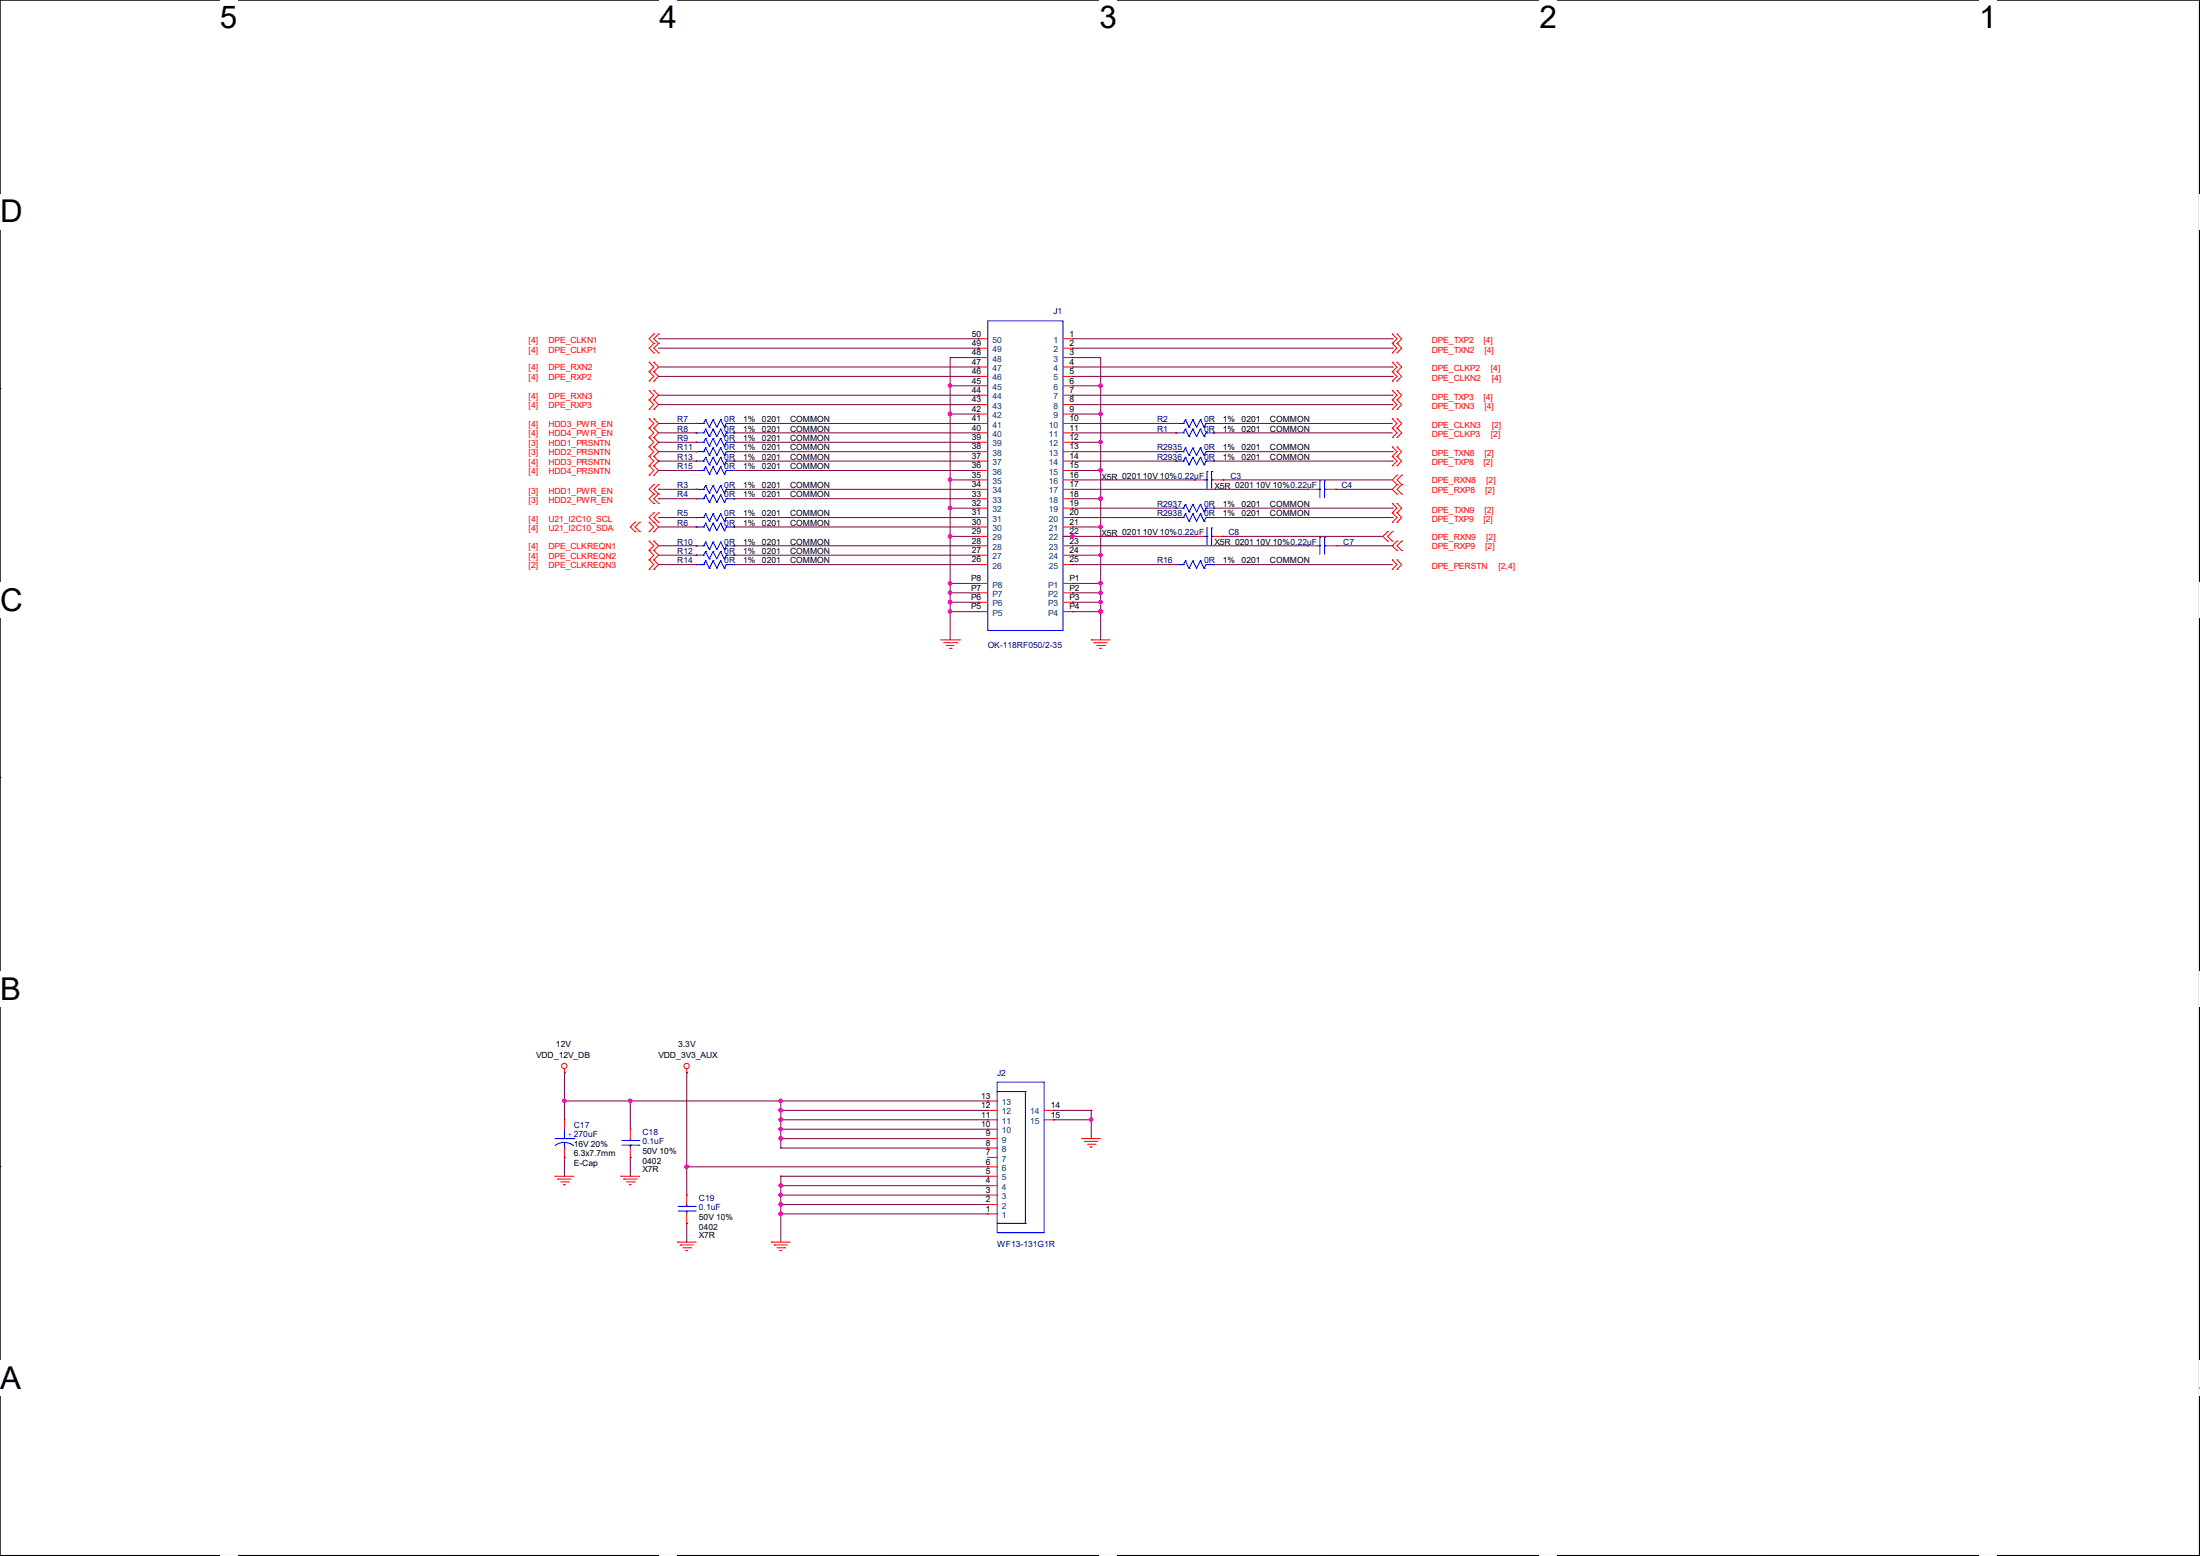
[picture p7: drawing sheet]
<svg xmlns="http://www.w3.org/2000/svg" width="297mm" height="210mm" viewBox="0 0 297 210" stroke-linecap="round" stroke-linejoin="round" font-family="sans-serif">
<path d="M0 0h296.9v209.9h-296.9z" fill="none" stroke="#000" stroke-width=".14"/>
<g fill="#fff">
<path d="M29.7 0h2.3v4.7h-2.3z"/>
<path d="M29.7 209.9h2.3v.1h-2.3z"/>
</g>
<path d="M59.4 0h.1M59.4 209.9h.1" fill="none" stroke="#000" stroke-width=".14"/>
<g fill="#fff">
<path d="M89 0h2.4v4.7h-2.4z"/>
<path d="M89 209.9h2.4v.1h-2.4z"/>
</g>
<path d="M118.7 0h.1M118.7 209.9h.1" fill="none" stroke="#000" stroke-width=".14"/>
<g fill="#fff">
<path d="M148.4 0h2.4v4.7h-2.4z"/>
<path d="M148.4 209.9h2.4v.1h-2.4z"/>
</g>
<path d="M178.1 0h.1M178.1 209.9h.1" fill="none" stroke="#000" stroke-width=".14"/>
<g fill="#fff">
<path d="M207.8 0h2.4v4.7h-2.4z"/>
<path d="M207.8 209.9h2.4v.1h-2.4z"/>
</g>
<path d="M237.5 0h.1M237.5 209.9h.1" fill="none" stroke="#000" stroke-width=".14"/>
<g fill="#fff">
<path d="M267.2 0h2.4v4.7h-2.4z"/>
<path d="M267.2 209.9h2.4v.1h-2.4z"/>
<path d="M0 26.2h3v4.7h-3z"/>
<path d="M296.9 26.2h.1v4.7h-.1z"/>
<path d="M0 78.7h3v4.7h-3z"/>
<path d="M296.9 78.7h.1v4.7h-.1z"/>
</g>
<path d="M0 52.5h.1M296.9 52.5h.1" fill="none" stroke="#000" stroke-width=".14"/>
<g fill="#fff">
<path d="M0 131.1h2.8v4.8h-2.8z"/>
<path d="M296.9 131.1h.1v4.8h-.1z"/>
</g>
<path d="M0 104.9h.1M296.9 104.9h.1" fill="none" stroke="#000" stroke-width=".14"/>
<g fill="#fff">
<path d="M-.1 183.6h2.9v4.8h-2.9z"/>
<path d="M296.8 183.6h.2v4.8h-.2z"/>
</g>
<path d="M0 157.4h.1M296.9 157.4h.1" fill="none" stroke="#000" stroke-width=".14"/>
<g fill="none" stroke="#f00" stroke-width=".14">
<path d="M87.6 59.1h.1M87.6 51.4h.1M87.6 50.2h.1M87.6 48.9h.1M87.6 55.2h.1M87.6 54h.1M87.6 52.7h.1M87.6 57.8h.1M87.6 56.5h.1M87.6 59.1l.7 .6-.7 .6M87.6 50.2l.7 .6-.7 .6M87.6 48.9l.7 .6-.7 .7"/>
<path d="M87.6 54l.7 .6-.7 .6M87.6 52.7l.7 .6-.7 .7M87.6 56.5l.7 .6-.7 .7M87.6 57.8l.7 .6-.7 .7M88.3 59.1h.1M88.3 50.2h.1M88.3 51.4h.1M88.3 48.9h.1M88.3 54h.1M88.3 55.2h.1M88.3 52.7h.1M88.3 56.5h.1"/>
<path d="M88.3 57.8h.1M88.3 47.6h.1M88.3 46.4h.1M88.3 45.1h.1M88.3 59.1l.6 .6-.6 .6M88.3 50.2l.6 .6-.6 .6M88.3 48.9l.6 .6-.6 .7M88.3 54l.6 .6-.6 .6M88.3 52.7l.6 .6-.6 .7M88.3 56.5l.6 .6-.6 .7M88.3 57.8l.6 .6-.6 .7M88.3 46.4l-.7 .6 .7 .6"/>
<path d="M88.3 45.1l-.7 .6 .7 .7M88.9 47.6h.1M88.9 46.4h.1M88.9 45.1h.1M88.9 46.4l-.6 .6 .6 .6M88.9 45.1l-.6 .6 .6 .7M94 57.1h.1M94 58.4h.1M94 59.7h.1M99.1 57.1h.1M99.1 58.4h.1M99.1 59.7h.1"/>
<path d="M132.1 59.7h.1M132.1 58.4h.1M132.1 57.1h.1M132.1 55.9h.1M132.1 54.6h.1M132.1 53.3h.1M132.1 52.1h.1M132.1 50.8h.1M132.1 49.5h.1M132.1 48.3h.1M132.1 47h.1M132.1 45.7h.1"/>
<path d="M132.1 45.7h1.2M132.1 47h1.2M132.1 48.3h1.2M132.1 49.5h1.2M132.1 50.8h1.2M132.1 52.1h1.2M132.1 53.3h1.2M132.1 54.6h1.2M132.1 55.9h1.2M132.1 57.1h1.2M132.1 58.4h1.2M132.1 59.7h1.2"/>
<path d="M143.5 45.7h1.3M143.5 47h1.3M143.5 48.3h1.3M143.5 49.5h1.3M143.5 50.8h1.3M143.5 52.1h1.3M143.5 53.3h1.3M143.5 54.6h1.3M143.5 55.9h1.3M143.5 57.1h1.3M143.5 58.4h1.3M143.5 59.7h1.3"/>
<path d="M144.8 45.7h.1M144.8 47h.1M144.8 48.3h.1M144.8 49.5h.1M144.8 50.8h.1M144.8 52.1h.1M144.8 53.3h.1M144.8 54.6h.1M144.8 55.9h.1M144.8 57.1h.1M144.8 58.4h.1M144.8 59.7h.1"/>
<path d="M158.7 57.1h.1M158.7 58.4h.1M163.8 57.1h.1M163.8 58.4h.1M188 46.4h.1M188 45.1h.1M188 47.6h.1M188 54h.1M188 52.7h.1M188 55.2h.1M188 57.8h.1M188 56.5h.1"/>
<path d="M188 59.1h.1M188 51.4h.1M188 50.2h.1M188 48.9h.1M188 45.1l.6 .6-.6 .7M188 46.4l.6 .6-.6 .6M188 52.7l.6 .6-.6 .7M188 54l.6 .6-.6 .6M188 56.5l.6 .6-.6 .7M188 57.8l.6 .6-.6 .7M188 50.2l.6 .6-.6 .6M188 48.9l.6 .6-.6 .7"/>
<path d="M188.6 46.4h.1M188.6 45.1h.1M188.6 47.6h.1M188.6 54h.1M188.6 52.7h.1M188.6 55.2h.1M188.6 57.8h.1M188.6 56.5h.1M188.6 59.1h.1M188.6 51.4h.1M188.6 50.2h.1M188.6 48.9h.1"/>
<path d="M188.6 45.1l.6 .6-.6 .7M188.6 46.4l.6 .6-.6 .6M188.6 52.7l.6 .6-.6 .7M188.6 54l.6 .6-.6 .6M188.6 56.5l.6 .6-.6 .7M188.6 57.8l.6 .6-.6 .7M188.6 50.2l.6 .6-.6 .6M188.6 48.9l.6 .6-.6 .7M85.7 71.8h.1M85.7 70.5h.1M85.7 70.5l-.6 .6 .6 .7M86.4 71.8h.1"/>
<path d="M86.4 70.5h.1M86.4 70.5l-.7 .6 .7 .7M87.6 60.3h.1M87.6 61.6h.1M87.6 62.9h.1M87.6 64.1h.1M87.6 71.8h.1M87.6 70.5h.1M87.6 74.3h.1M87.6 73h.1M87.6 75.6h.1M87.6 76.8h.1"/>
<path d="M87.6 60.3l.7 .7-.7 .6M87.6 61.6l.7 .6-.7 .7M87.6 62.9l.7 .6-.7 .6M87.6 70.5l.7 .6-.7 .7M87.6 73l.7 .7-.7 .6M87.6 74.3l.7 .6-.7 .7M87.6 75.6l.7 .6-.7 .6M88.3 60.3h.1M88.3 61.6h.1M88.3 62.9h.1M88.3 64.1h.1M88.3 70.5h.1"/>
<path d="M88.3 69.2h.1M88.3 71.8h.1M88.3 73h.1M88.3 74.3h.1M88.3 75.6h.1M88.3 76.8h.1M88.3 66.7h.1M88.3 65.4h.1M88.3 67.9h.1M88.3 60.3l.6 .7-.6 .6M88.3 61.6l.6 .6-.6 .7M88.3 62.9l.6 .6-.6 .6"/>
<path d="M88.3 69.2l-.7 .6 1.3 1.3-.6 .7M88.3 74.3l.6 .6-.6 .7M88.3 73l.6 .7-.6 .6M88.3 75.6l.6 .6-.6 .6M88.3 65.4l-.7 .6 .7 .7M88.3 66.7l-.7 .6 .7 .6M88.9 70.5h.1M88.9 69.2h.1M88.9 66.7h.1M88.9 65.4h.1M88.9 67.9h.1M88.9 69.2l-.6 .6 .6 .7"/>
<path d="M88.9 65.4l-.6 .6 .6 .7M88.9 66.7l-.6 .6 .6 .6M94 66h.1M94 67.3h.1M94 63.5h.1M94 69.8h.1M94 71.1h.1M94 61h.1M94 73.7h.1M94 74.9h.1M94 76.2h.1M94 62.2h.1"/>
<path d="M99.1 66h.1M99.1 67.3h.1M99.1 63.5h.1M99.1 69.8h.1M99.1 71.1h.1M99.1 61h.1M99.1 73.7h.1M99.1 74.9h.1M99.1 76.2h.1M99.1 62.2h.1M132.1 76.2h.1M132.1 74.9h.1"/>
<path d="M132.1 73.7h.1M132.1 72.4h.1M132.1 71.1h.1M132.1 69.8h.1M132.1 68.6h.1M132.1 67.3h.1M132.1 66h.1M132.1 64.8h.1M132.1 63.5h.1M132.1 62.2h.1M132.1 61h.1M132.1 78.7h.1"/>
<path d="M132.1 61h1.2M132.1 62.2h1.2M132.1 63.5h1.2M132.1 64.8h1.2M132.1 66h1.2M132.1 67.3h1.2M132.1 68.6h1.2M132.1 69.8h1.2M132.1 71.1h1.2M132.1 72.4h1.2M132.1 73.7h1.2M132.1 74.9h1.2"/>
<path d="M132.1 76.2h1.2M132.1 78.7h1.2M143.5 61h1.3M143.5 62.2h1.3M143.5 63.5h1.3M143.5 64.8h1.3M143.5 66h1.3M143.5 67.3h1.3M143.5 68.6h1.3M143.5 69.8h1.3M143.5 71.1h1.3M143.5 72.4h1.3"/>
<path d="M143.5 73.7h1.3M143.5 74.9h1.3M143.5 76.2h1.3M143.5 78.7h1.3M144.8 61h.1M144.8 62.2h.1M144.8 63.5h.1M144.8 64.8h.1M144.8 66h.1M144.8 67.3h.1M144.8 68.6h.1M144.8 69.8h.1"/>
<path d="M144.8 71.1h.1M144.8 72.4h.1M144.8 73.7h.1M144.8 74.9h.1M144.8 76.2h.1M144.8 78.7h.1M158.7 76.2h.1M158.7 69.8h.1M158.7 62.2h.1M158.7 68.6h.1M158.7 61h.1M161.3 64.8h.1"/>
<path d="M161.3 72.4h.1M161.3 64.8h1.3M161.3 72.4h1.3M163.8 76.2h.1M163.8 69.8h.1M163.8 62.2h.1M163.8 68.6h.1M163.8 61h.1M163.8 64.8h1.3M163.8 72.4h1.3M165.1 64.8h.1M165.1 72.4h.1"/>
<path d="M176.5 73.7h.1M176.5 66h.1M176.5 66h1.3M176.5 73.7h1.3M179.1 66h1.2M179.1 73.7h1.2M180.3 73.7h.1M180.3 66h.1M187.3 71.8h.1M187.3 73h.1M187.3 71.8l-.6 .6 .6 .6M188 76.8h.1"/>
<path d="M188 75.6h.1M188 61.6h.1M188 60.3h.1M188 62.9h.1M188 69.2h.1M188 67.9h.1M188 70.5h.1M188 73h.1M188 71.8h.1M188 75.6l.6 .6-.6 .6M188 60.3l.6 .7-.6 .6M188 61.6l.6 .6-.6 .7"/>
<path d="M188 67.9l.6 .7-.6 .6M188 69.2l.6 .6-.6 .7M188 71.8l-.7 .6 .7 .6M188.6 76.8h.1M188.6 75.6h.1M188.6 61.6h.1M188.6 60.3h.1M188.6 62.9h.1M188.6 64.1h.1M188.6 65.4h.1M188.6 66.7h.1M188.6 69.2h.1"/>
<path d="M188.6 67.9h.1M188.6 70.5h.1M188.6 73h.1M188.6 74.3h.1M188.6 75.6l.6 .6-.6 .6M188.6 60.3l.6 .7-.6 .6M188.6 61.6l.6 .6-.6 .7M188.6 64.1l-.6 .7 .6 .6M188.6 65.4l-.6 .6 .6 .7M188.6 67.9l.6 .7-.6 .6M188.6 69.2l.6 .6-.6 .7M188.6 73l-.6 .7 .6 .6"/>
<path d="M189.2 65.4h.1M189.2 64.1h.1M189.2 66.7h.1M189.2 74.3h.1M189.2 73h.1M189.2 64.1l-.6 .7 .6 .6M189.2 65.4l-.6 .6 .6 .7M189.2 73l-.6 .7 .6 .6M127 86.4h2.5M127.4 86.7h1.8M127.8 87.1h.1M127.8 87.1h1"/>
<path d="M128.1 87.5h.3M128.4 87.5h.1M129.2 86.7h.1M129.5 86.4h.1M132.1 82.5h.1M132.1 81.3h.1M132.1 80h.1M132.1 80h1.2M132.1 81.3h1.2M132.1 82.5h1.2M143.5 80h1.3M143.5 81.3h1.3"/>
<path d="M143.5 82.5h1.3M144.8 80h.1M144.8 81.3h.1M144.8 82.5h.1M147.3 86.4h.1M147.3 86.4h2.6M147.7 86.7h.1M147.7 86.7h1.8M148.1 87.1h1M148.5 87.5h.1M148.5 87.5h.2M149.1 87.1h.1"/>
<path d="M74.9 158.7h.1M74.9 158.7h2.6M75.3 159.1h.1M75.3 159.1h1.8M75.7 159.5h1M76.1 159.9h.1M76.1 159.9h.2M76.2 144.8h.1M76.2 151.1h.1M76.2 156.2h.1M76.2 144.3v.5M76.2 151.1v1.3"/>
<path d="M76.2 154.9v1.3M76.7 159.5h.1M83.8 158.7h.1M83.8 158.7h2.6M84.2 159.1h.1M84.2 159.1h1.8M84.6 159.5h1M85 159.9h.1M85 159.9h.2M85.1 152.4h.1M85.1 156.2h.1M85.1 152.4v1.3"/>
<path d="M85.1 154.9v1.3M85.6 159.5h.1M92.7 144.8h.1M92.7 144.3v.5M133.3 158.7h.1M133.3 157.5h.1M133.3 156.2h.1M133.3 154.9h.1M133.3 153.7h.1M133.3 152.4h.1M133.3 151.1h.1M133.3 149.9h.1"/>
<path d="M133.3 148.6h.1M133.3 158.7h1.3M133.3 153.7h1.3M133.3 149.9h1.3M133.3 151.1h1.3M133.3 157.5h1.3M133.3 156.2h1.3M133.3 154.9h1.3M133.3 152.4h1.3M133.3 148.6h1.3M141 149.9h1.2M141 151.1h1.2"/>
<path d="M142.2 149.9h.1M142.2 151.1h.1M146 153.7h.1M146 153.7h2.6M146.4 154.1h.1M146.4 154.1h1.8M146.8 154.4h1M147.2 154.8h.1M147.2 154.8h.2M147.8 154.4h.1M91.4 167.6h.1M91.4 167.6h2.6"/>
<path d="M91.8 168h.1M91.8 168h1.8M92.2 168.4h1M92.6 168.8h.1M92.6 168.8h.2M92.7 161.3h.1M92.7 165.1h.1M92.7 161.3v1.3M92.7 163.8v1.3M93.2 168.4h.1M104.1 167.6h.1M104.1 167.6h2.6"/>
<path d="M104.5 168h.1M104.5 168h1.8M104.9 168.4h1M105.3 168.8h.1M105.3 168.8h.2M105.9 168.4h.1M133.3 163.8h.1M133.3 162.6h.1M133.3 161.3h.1M133.3 160h.1M133.3 163.8h1.3M133.3 162.6h1.3"/>
<path d="M133.3 161.3h1.3M133.3 160h1.3"/>
<circle cx="76.2" cy="143.9" r=".36"/>
<circle cx="92.7" cy="143.9" r=".36"/>
</g>
<g fill="none" stroke="#00f" stroke-width=".14">
<path d="M94 57.1h.1M94 58.4h.1M94 59.7h.1M94 57.1h1M94 58.4h1M94 59.7h1M95 57.1h.1M95 58.4h.1M95 59.7h.1M95.2 56.6h.1M95.2 57.9h.1M95.2 59.2h.1"/>
<path d="M95.2 56.6l-.2 .5M95.2 56.6l.6 1.1M95.2 57.9l-.2 .5M95.2 57.9l.6 1M95.2 59.2l-.2 .5M95.2 59.2l.6 1M95.8 57.7h.1M95.8 58.9h.1M96.3 56.6h.1M96.3 57.9h.1M96.3 59.2h.1M96.3 56.6l.5 1.1 .5-1.1"/>
<path d="M96.3 56.6l-.5 1.1M96.3 57.9l.5 1 .5-1M96.3 57.9l-.5 1M96.3 59.2l.5 1 .5-1M96.3 59.2l-.5 1M97.3 56.6h.1M97.3 57.9h.1M97.3 59.2h.1M97.3 56.6l.5 1.1M97.3 57.9l.5 1M97.3 59.2l.5 1M97.8 57.7h.1"/>
<path d="M97.8 58.9h.1M98 57.1h.1M98 58.4h.1M98 59.7h.1M98 57.1l-.2 .6M98 57.1h1.1M98 58.4l-.2 .5M98 58.4h1.1M98 59.7l-.2 .5M98 59.7h1.1M99.1 57.1h.1M99.1 58.4h.1"/>
<path d="M99.1 59.7h.1M133.3 43.3h10.2v41.8h-10.2zM158.7 57.1h.1M158.7 58.4h.1M158.7 57.1h1.1M158.7 58.4h1.1M159.8 57.1h.1M159.8 58.4h.1M160 56.6h.1M160 57.9h.1M160 56.6l-.2 .5M160 56.6l.5 1.1"/>
<path d="M160 57.9l-.2 .5M160 57.9l.5 1M160.5 57.7h.1M160.5 58.9h.1M161 56.6h.1M161 57.9h.1M161 56.6l.5 1.1 .6-1.1M161 56.6l-.5 1.1M161 57.9l.5 1 .6-1M161 57.9l-.5 1M162.1 56.6h.1M162.1 57.9h.1"/>
<path d="M162.1 56.6l.5 1.1M162.1 57.9l.5 1M162.6 57.7h.1M162.6 58.9h.1M162.8 57.1h.1M162.8 58.4h.1M162.8 57.1h1M162.8 58.4h1M162.8 57.1l-.2 .6M162.8 58.4l-.2 .5M163.8 57.1h.1M163.8 58.4h.1"/>
<path d="M94 66h.1M94 67.3h.1M94 63.5h.1M94 69.8h.1M94 71.1h.1M94 61h.1M94 73.7h.1M94 74.9h.1M94 76.2h.1M94 62.2h.1M94 66h1M94 67.3h1"/>
<path d="M94 76.2h1M94 69.8h1M94 62.2h1M94 63.5h1M94 71.1h1M94 61h1M94 73.7h1M94 74.9h1M95 66h.1M95 67.3h.1M95 63.5h.1M95 69.8h.1"/>
<path d="M95 71.1h.1M95 61h.1M95 73.7h.1M95 74.9h.1M95 76.2h.1M95 62.2h.1M95.2 65.5h.1M95.2 66.8h.1M95.2 63h.1M95.2 69.3h.1M95.2 70.6h.1M95.2 60.5h.1"/>
<path d="M95.2 73.2h.1M95.2 74.4h.1M95.2 75.7h.1M95.2 61.7h.1M95.2 65.5l-.2 .5M95.2 65.5l.6 1M95.2 66.8l-.2 .5M95.2 66.8l.6 1M95.2 63l-.2 .5M95.2 63l.6 1M95.2 69.3l-.2 .5M95.2 69.3l.6 1.1"/>
<path d="M95.2 70.6l-.2 .5M95.2 70.6l.6 1M95.2 60.5l-.2 .5M95.2 60.5l.6 1M95.2 73.2l-.2 .5M95.2 73.2l.6 1M95.2 74.4l-.2 .5M95.2 74.4l.6 1M95.2 75.7l-.2 .5M95.2 75.7l.6 1M95.2 61.7l-.2 .5M95.2 61.7l.6 1"/>
<path d="M95.8 66.5h.1M95.8 67.8h.1M95.8 64h.1M95.8 70.4h.1M95.8 71.6h.1M95.8 61.5h.1M95.8 60.2h.1M95.8 74.2h.1M95.8 75.4h.1M95.8 76.7h.1M95.8 62.7h.1M96.3 65.5h.1"/>
<path d="M96.3 66.8h.1M96.3 63h.1M96.3 69.3h.1M96.3 70.6h.1M96.3 60.5h.1M96.3 73.2h.1M96.3 74.4h.1M96.3 75.7h.1M96.3 61.7h.1M96.3 65.5l.5 1 .5-1M96.3 65.5l-.5 1M96.3 66.8l.5 1 .5-1"/>
<path d="M96.3 66.8l-.5 1M96.3 63l.5 1 .5-1M96.3 63l-.5 1M96.3 69.3l.5 1.1 .5-1.1M96.3 69.3l-.5 1.1M96.3 70.6l.5 1 .5-1M96.3 70.6l-.5 1M96.3 60.5l.5 1 .5-1M96.3 60.5l-.5 1M96.3 73.2l.5 1 .5-1M96.3 73.2l-.5 1M96.3 74.4l.5 1 .5-1"/>
<path d="M96.3 74.4l-.5 1M96.3 75.7l.5 1 .5-1M96.3 75.7l-.5 1M96.3 61.7l.5 1 .5-1M96.3 61.7l-.5 1M97.3 65.5h.1M97.3 66.8h.1M97.3 63h.1M97.3 69.3h.1M97.3 70.6h.1M97.3 60.5h.1M97.3 73.2h.1"/>
<path d="M97.3 74.4h.1M97.3 75.7h.1M97.3 61.7h.1M97.3 65.5l.5 1M97.3 66.8l.5 1M97.3 63l.5 1M97.3 69.3l.5 1.1M97.3 70.6l.5 1M97.3 60.5l.5 1M97.3 73.2l.5 1M97.3 74.4l.5 1M97.3 75.7l.5 1"/>
<path d="M97.3 61.7l.5 1M97.8 66.5h.1M97.8 67.8h.1M97.8 64h.1M97.8 70.4h.1M97.8 71.6h.1M97.8 61.5h.1M97.8 60.2h.1M97.8 74.2h.1M97.8 75.4h.1M97.8 76.7h.1M97.8 62.7h.1"/>
<path d="M98 66h.1M98 67.3h.1M98 63.5h.1M98 69.8h.1M98 71.1h.1M98 61h.1M98 73.7h.1M98 74.9h.1M98 76.2h.1M98 62.2h.1M98 66l-.2 .5M98 66h1.1"/>
<path d="M98 67.3l-.2 .5M98 67.3h1.1M98 76.2h1.1M98 69.8h1.1M98 62.2h1.1M98 63.5l-.2 .5M98 63.5h1.1M98 69.8l-.2 .6M98 71.1l-.2 .5M98 71.1h1.1M98 61l-.2 .5M98 61h1.1"/>
<path d="M98 73.7l-.2 .5M98 73.7h1.1M98 74.9l-.2 .5M98 74.9h1.1M98 76.2l-.2 .5M98 62.2l-.2 .5M99.1 66h.1M99.1 67.3h.1M99.1 63.5h.1M99.1 69.8h.1M99.1 71.1h.1M99.1 61h.1"/>
<path d="M99.1 73.7h.1M99.1 74.9h.1M99.1 76.2h.1M99.1 62.2h.1M158.7 76.2h.1M158.7 69.8h.1M158.7 62.2h.1M158.7 68.6h.1M158.7 61h.1M158.7 76.2h1.1M158.7 69.8h1.1M158.7 62.2h1.1"/>
<path d="M158.7 61h1.1M158.7 68.6h1.1M159.8 76.2h.1M159.8 69.8h.1M159.8 62.2h.1M159.8 68.6h.1M159.8 61h.1M160 75.7h.1M160 69.3h.1M160 61.7h.1M160 68.1h.1M160 60.5h.1"/>
<path d="M160 75.7l-.2 .5M160 75.7l.5 1M160 69.3l-.2 .5M160 69.3l.5 1.1M160 61.7l-.2 .5M160 61.7l.5 1M160 68.1l-.2 .5M160 68.1l.5 1M160 60.5l-.2 .5M160 60.5l.5 1M160.5 76.7h.1M160.5 70.4h.1"/>
<path d="M160.5 62.7h.1M160.5 69.1h.1M160.5 61.5h.1M161 75.7h.1M161 69.3h.1M161 61.7h.1M161 68.1h.1M161 60.5h.1M161 75.7l.5 1 .6-1M161 75.7l-.5 1M161 69.3l.5 1.1 .6-1.1M161 69.3l-.5 1.1"/>
<path d="M161 61.7l.5 1 .6-1M161 61.7l-.5 1M161 68.1l.5 1 .6-1M161 68.1l-.5 1M161 60.5l.5 1 .6-1M161 60.5l-.5 1M162.1 75.7h.1M162.1 69.3h.1M162.1 61.7h.1M162.1 68.1h.1M162.1 60.5h.1M162.1 75.7l.5 1"/>
<path d="M162.1 69.3l.5 1.1M162.1 61.7l.5 1M162.1 68.1l.5 1M162.1 60.5l.5 1M162.6 76.7h.1M162.6 70.4h.1M162.6 62.7h.1M162.6 69.1h.1M162.6 61.5h.1M162.6 64.8h.3M162.6 72.4h.3M162.8 76.2h.1"/>
<path d="M162.8 69.8h.1M162.8 62.2h.1M162.8 68.6h.1M162.8 61h.1M162.8 76.2l-.2 .5M162.8 76.2h1M162.8 69.8l-.2 .6M162.8 69.8h1M162.8 62.2l-.2 .5M162.8 62.2h1M162.8 61h1M162.8 68.6l-.2 .5"/>
<path d="M162.8 68.6h1M162.8 61l-.2 .5M162.9 63.6h.1M162.9 64.8h.1M162.9 71.2h.1M162.9 72.4h.1M162.9 63.6v2.3M162.9 71.2v2.3M163.6 64.8h.1M163.6 63.6h.1M163.6 72.4h.1M163.6 71.2h.1"/>
<path d="M163.6 64.8h.2M163.6 63.6v2.3M163.6 71.2v2.3M163.6 72.4h.2M163.8 76.2h.1M163.8 69.8h.1M163.8 62.2h.1M163.8 68.6h.1M163.8 61h.1M177.8 66h.4M177.8 73.7h.4M178.2 72.5h.1"/>
<path d="M178.2 73.7h.1M178.2 64.9h.1M178.2 66h.1M178.2 64.9v2.3M178.2 72.5v2.3M178.8 73.7h.1M178.8 72.5h.1M178.8 66h.1M178.8 64.9h.1M178.8 66h.3M178.8 73.7h.3M178.8 64.9v2.3"/>
<path d="M178.8 72.5v2.3M74.9 153.7h2.6M76.2 154.9h.1M76.2 153.7h.1M76.2 154.2a2.02 2.02 0 0 1 1.2 .4M76.2 154.2a2 2 0 0 0-1.2 .4M76.2 152.4v1.3M76.2 154.2v.7M77.5 153.7h.1M83.9 154.6h2.3M83.9 153.9h2.3M85.1 153.9h.1"/>
<path d="M85.1 154.6h.1M85.1 153.7v.2M85.1 154.6v.3M86.2 154.6h.1M86.2 153.9h.1M134.6 146h6.4v20.4h-6.4zM134.6 147.3h.1M134.6 147.3h3.8M138.4 147.3h.1M138.4 147.3v17.8M91.6 163.4h2.3M91.6 162.8h2.3"/>
<path d="M92.7 162.8h.1M92.7 163.4h.1M92.7 162.6v.2M92.7 163.4v.4M93.9 163.4h.1M93.9 162.8h.1M134.6 165.1h3.8M138.4 165.1h.1"/>
</g>
<g fill="none" stroke="#800040" stroke-width=".14">
<path d="M88.9 59.7h.1M88.9 59.7h5.1M88.9 50.8h43.2M88.9 49.5h43.2M88.9 45.7h43.2M88.9 47h43.2M88.9 54.6h43.2M88.9 53.3h43.2M88.9 57.1h5.1M88.9 58.4h5.1M94 57.1h.1M94 58.4h.1"/>
<path d="M99.1 59.7h.1M99.1 57.1h.1M99.1 58.4h.1M99.1 59.7h33M99.1 57.1h33M99.1 58.4h33M128.3 48.3h.1M128.3 52.1h.1M128.3 55.9h.1M128.3 48.3h3.8M128.3 48.3v38.1M128.3 52.1h3.8"/>
<path d="M128.3 55.9h3.8M132.1 50.8h.1M132.1 49.5h.1M132.1 45.7h.1M132.1 47h.1M132.1 54.6h.1M132.1 53.3h.1M144.8 48.3h.1M144.8 57.1h.1M144.8 58.4h.1M144.8 48.3h3.8v38.1M144.8 59.7h3.8"/>
<path d="M144.8 50.8h43.2M144.8 49.5h43.2M144.8 45.7h43.2M144.8 47h43.2M144.8 54.6h43.2M144.8 53.3h43.2M144.8 57.1h13.9M144.8 58.4h13.9M144.8 52.1h3.8M144.8 55.9h3.8M148.6 52.1h.1M148.6 55.9h.1"/>
<path d="M148.6 59.7h.1M163.8 57.1h.1M163.8 58.4h.1M163.8 57.1h24.2M163.8 58.4h24.2M188 50.8h.1M188 49.5h.1M188 45.7h.1M188 47h.1M188 53.3h.1M188 54.6h.1M88.9 61h.1"/>
<path d="M88.9 62.2h.1M88.9 63.5h.1M88.9 66h.1M88.9 67.3h.1M88.9 61h5.1M88.9 62.2h5.1M88.9 63.5h5.1M88.9 76.2h5.1M88.9 66h5.1M88.9 67.3h5.1M88.9 69.8h5.1M88.9 71.1h5.1"/>
<path d="M88.9 73.7h5.1M88.9 74.9h5.1M94 69.8h.1M94 71.1h.1M94 73.7h.1M94 74.9h.1M94 76.2h.1M99.1 61h.1M99.1 62.2h.1M99.1 63.5h.1M99.1 66h.1M99.1 67.3h.1"/>
<path d="M99.1 69.8h.1M99.1 71.1h.1M99.1 73.7h.1M99.1 74.9h.1M99.1 76.2h.1M99.1 61h33M99.1 62.2h33M99.1 63.5h33M99.1 76.2h33M99.1 66h33M99.1 67.3h33M99.1 69.8h33"/>
<path d="M99.1 71.1h33M99.1 73.7h33M99.1 74.9h33M128.3 78.7h.1M128.3 72.4h.1M128.3 68.6h.1M128.3 64.8h.1M128.3 78.7h3.8M128.3 64.8h3.8M128.3 68.6h3.8M128.3 72.4h3.8M143.5 72.4h17.8"/>
<path d="M144.8 78.7h.1M144.8 76.2h.1M144.8 72.4h.1M144.8 78.7h3.8M144.8 61h13.9M144.8 62.2h13.9M144.8 63.5h3.8M144.8 76.2h13.9M144.8 66h31.7M144.8 67.3h3.8M144.8 69.8h13.9M144.8 71.1h3.8"/>
<path d="M144.8 73.7h31.7M144.8 74.9h3.8M144.8 64.8h16.5M144.8 68.6h13.9M148.6 78.7h.1M148.6 63.5h.1M148.6 67.3h.1M148.6 71.1h.1M148.6 74.9h.1M158.7 61h.1M158.7 62.2h.1M158.7 68.6h.1"/>
<path d="M158.7 69.8h.1M161.3 64.8h.1M161.3 72.4h.1M163.8 76.2h.1M163.8 61h24.2M163.8 62.2h24.2M163.8 76.2h24.2M163.8 69.8h24.2M163.8 68.6h24.2M165.1 64.8h.1M165.1 72.4h.1M165.1 64.8h22.9"/>
<path d="M165.1 72.4h21.6M176.5 66h.1M176.5 73.7h.1M180.3 66h.1M180.3 66h7.7M180.3 73.7h7.7M188 61h.1M188 62.2h.1M188 68.6h.1M188 69.8h.1M188 73.7h.1M128.3 80h.1"/>
<path d="M128.3 81.3h.1M128.3 82.5h.1M128.3 80h3.8M128.3 81.3h3.8M128.3 82.5h3.8M144.8 80h.1M144.8 81.3h.1M144.8 82.5h.1M144.8 80h3.8M144.8 81.3h3.8M144.8 82.5h3.8M148.6 80h.1"/>
<path d="M148.6 81.3h.1M148.6 82.5h.1M76.2 144.8h.1M76.2 148.6h.1M76.2 156.2h.1M76.2 144.8v6.3M76.2 156.2v2.5M76.2 148.6h57.1M85.1 148.6h.1M85.1 156.2h.1M85.1 148.6v3.8M85.1 156.2v2.5"/>
<path d="M92.7 157.5h.1M92.7 144.8h.1M92.7 157.5h40.6M92.7 144.8v16.5M105.4 148.6h.1M105.4 149.9h.1M105.4 151.1h.1M105.4 152.4h.1M105.4 153.7h.1M105.4 154.9h.1M105.4 158.7h.1M105.4 148.6v6.3"/>
<path d="M105.4 158.7v8.9M105.4 149.9h27.9M105.4 151.1h27.9M105.4 152.4h27.9M105.4 153.7h27.9M105.4 154.9h27.9M105.4 158.7h27.9M142.2 149.9h.1M142.2 151.1h.1M142.2 149.9h5.1M142.2 151.1h5.1M147.3 149.9h.1"/>
<path d="M147.3 151.1h.1M147.3 149.9v3.8M92.7 165.1h.1M92.7 165.1v2.5M105.4 160h.1M105.4 161.3h.1M105.4 162.6h.1M105.4 163.8h.1M105.4 160h27.9M105.4 161.3h27.9M105.4 162.6h27.9M105.4 163.8h27.9"/>
</g>
<g fill="#f0f" stroke="#f0f" stroke-width=".14">
<circle cx="85.1" cy="148.6" r=".23"/>
<circle cx="105.4" cy="148.6" r=".23"/>
<circle cx="105.4" cy="149.8" r=".23"/>
<circle cx="105.4" cy="151.1" r=".23"/>
<circle cx="105.4" cy="152.4" r=".23"/>
<circle cx="105.4" cy="153.6" r=".23"/>
<circle cx="105.4" cy="160" r=".23"/>
<circle cx="105.4" cy="161.3" r=".23"/>
<circle cx="105.4" cy="162.5" r=".23"/>
<circle cx="105.4" cy="163.8" r=".23"/>
<circle cx="76.2" cy="148.6" r=".23"/>
<circle cx="92.7" cy="157.5" r=".23"/>
<circle cx="147.3" cy="151.1" r=".23"/>
<circle cx="148.6" cy="78.7" r=".23"/>
<circle cx="128.2" cy="80" r=".23"/>
<circle cx="148.6" cy="80" r=".23"/>
<circle cx="128.2" cy="81.3" r=".23"/>
<circle cx="148.6" cy="81.3" r=".23"/>
<circle cx="128.2" cy="82.5" r=".23"/>
<circle cx="148.6" cy="82.5" r=".23"/>
<circle cx="144.8" cy="72.4" r=".23"/>
<circle cx="148.6" cy="52" r=".23"/>
<circle cx="148.6" cy="55.9" r=".23"/>
<circle cx="148.6" cy="59.7" r=".23"/>
<circle cx="148.6" cy="63.5" r=".23"/>
<circle cx="148.6" cy="67.3" r=".23"/>
<circle cx="148.6" cy="71.1" r=".23"/>
<circle cx="148.6" cy="74.9" r=".23"/>
<circle cx="128.2" cy="72.4" r=".23"/>
<circle cx="128.2" cy="78.7" r=".23"/>
<circle cx="128.2" cy="64.7" r=".23"/>
<circle cx="128.2" cy="68.6" r=".23"/>
<circle cx="128.2" cy="52" r=".23"/>
<circle cx="128.2" cy="55.9" r=".23"/>
</g>
<g font-size="4.2">
<text x="29.7" y="3.8">5</text>
<text x="89" y="3.8">4</text>
<text x="148.4" y="3.8">3</text>
<text x="207.8" y="3.8">2</text>
<text x="267.2" y="3.8">1</text>
<text x="0" y="30">D</text>
<text x="0" y="82.5">C</text>
<text x="0" y="135">B</text>
<text x="0" y="187.5">A</text>
<text x="296.9" y="187.5">A</text>
</g>
<g font-size="1.1" fill="#f00">
<text x="71.4" y="47.6">[4]</text>
<text x="71.4" y="46.3">[4]</text>
<text x="74" y="47.6">DPE_CLKP1</text>
<text x="74" y="46.3">DPE_CLKN1</text>
<text x="193.3" y="46.3">DPE_TXP2</text>
<text x="193.3" y="47.6">DPE_TXN2</text>
<text x="200.3" y="46.3">[4]</text>
<text x="200.4" y="47.6">[4]</text>
<text x="71.4" y="51.3">[4]</text>
<text x="71.4" y="50">[4]</text>
<text x="71.4" y="53.8">[4]</text>
<text x="74" y="51.3">DPE_RXP2</text>
<text x="74" y="50">DPE_RXN2</text>
<text x="74" y="53.8">DPE_RXN3</text>
<text x="193.3" y="53.9">DPE_TXP3</text>
<text x="193.3" y="51.4">DPE_CLKN2</text>
<text x="193.3" y="50.1">DPE_CLKP2</text>
<text x="200.3" y="53.9">[4]</text>
<text x="201.3" y="50.1">[4]</text>
<text x="201.4" y="51.4">[4]</text>
<text x="71.4" y="55.1">[4]</text>
<text x="71.4" y="57.6">[4]</text>
<text x="71.4" y="58.9">[4]</text>
<text x="74" y="55.1">DPE_RXP3</text>
<text x="74" y="57.6">HDD3_PWR_EN</text>
<text x="74" y="58.9">HDD4_PWR_EN</text>
<text x="193.3" y="55.2">DPE_TXN3</text>
<text x="193.3" y="57.7">DPE_CLKN3</text>
<text x="193.3" y="59">DPE_CLKP3</text>
<text x="200.4" y="55.2">[4]</text>
<text x="201.3" y="59">[2]</text>
<text x="201.4" y="57.7">[2]</text>
<text x="71.4" y="60.2">[3]</text>
<text x="71.4" y="61.4">[3]</text>
<text x="71.4" y="62.7">[4]</text>
<text x="71.4" y="64">[4]</text>
<text x="74" y="60.2">HDD1_PRSNTN</text>
<text x="74" y="61.4">HDD2_PRSNTN</text>
<text x="74" y="62.7">HDD3_PRSNTN</text>
<text x="74" y="64">HDD4_PRSNTN</text>
<text x="193.3" y="61.6">DPE_TXN8</text>
<text x="193.3" y="62.8">DPE_TXP8</text>
<text x="193.3" y="65.2">DPE_RXN8</text>
<text x="200.3" y="62.8">[2]</text>
<text x="200.4" y="61.6">[2]</text>
<text x="200.6" y="65.2">[2]</text>
<text x="71.4" y="70.4">[4]</text>
<text x="71.4" y="71.7">[4]</text>
<text x="71.4" y="66.6">[3]</text>
<text x="71.4" y="67.9">[3]</text>
<text x="74" y="70.4">U21_I2C10_SCL</text>
<text x="74" y="71.7">U21_I2C10_SDA</text>
<text x="74" y="66.6">HDD1_PWR_EN</text>
<text x="74" y="67.9">HDD2_PWR_EN</text>
<text x="193.3" y="66.5">DPE_RXP8</text>
<text x="193.3" y="69.2">DPE_TXN9</text>
<text x="193.3" y="70.4">DPE_TXP9</text>
<text x="200.3" y="70.4">[2]</text>
<text x="200.4" y="69.2">[2]</text>
<text x="200.5" y="66.5">[2]</text>
<text x="71.4" y="74.1">[4]</text>
<text x="71.4" y="75.4">[4]</text>
<text x="71.4" y="76.7">[2]</text>
<text x="74" y="74.1">DPE_CLKREQN1</text>
<text x="74" y="75.4">DPE_CLKREQN2</text>
<text x="74" y="76.7">DPE_CLKREQN3</text>
<text x="193.3" y="76.8">DPE_PERSTN</text>
<text x="193.3" y="72.9">DPE_RXN9</text>
<text x="193.3" y="74.1">DPE_RXP9</text>
<text x="200.5" y="74.1">[2]</text>
<text x="200.6" y="72.9">[2]</text>
<text x="202.3" y="76.8">[2,4]</text>
</g>
<g font-size="1.1">
<text x="131.2" y="48">48</text>
<text x="131.2" y="46.7">49</text>
<text x="131.2" y="45.4">50</text>
<text x="144.4" y="45.4">1</text>
<text x="144.4" y="46.7">2</text>
<text x="144.4" y="48">3</text>
<text x="131.2" y="53">44</text>
<text x="131.2" y="51.8">45</text>
<text x="131.2" y="50.5">46</text>
<text x="131.2" y="49.2">47</text>
<text x="144.4" y="49.2">4</text>
<text x="144.4" y="50.5">5</text>
<text x="144.4" y="51.8">6</text>
<text x="144.4" y="53">7</text>
<text x="100.3" y="57">1%</text>
<text x="100.3" y="58.3">1%</text>
<text x="100.3" y="59.5">1%</text>
<text x="102.9" y="57">0201</text>
<text x="102.9" y="58.3">0201</text>
<text x="102.9" y="59.5">0201</text>
<text x="106.7" y="57">COMMON</text>
<text x="106.7" y="58.3">COMMON</text>
<text x="106.7" y="59.5">COMMON</text>
<text x="131.2" y="59.4">39</text>
<text x="131.2" y="58.1">40</text>
<text x="131.2" y="56.9">41</text>
<text x="131.2" y="55.6">42</text>
<text x="131.2" y="54.3">43</text>
<text x="144.4" y="54.3">8</text>
<text x="144.4" y="55.6">9</text>
<text x="144.4" y="56.9">10</text>
<text x="144.4" y="58.1">11</text>
<text x="144.4" y="59.4">12</text>
<text x="165.1" y="57">1%</text>
<text x="165.1" y="58.3">1%</text>
<text x="167.6" y="57">0201</text>
<text x="167.6" y="58.3">0201</text>
<text x="171.4" y="57">COMMON</text>
<text x="171.4" y="58.3">COMMON</text>
<text x="100.3" y="65.9">1%</text>
<text x="100.3" y="63.3">1%</text>
<text x="100.3" y="60.8">1%</text>
<text x="100.3" y="62.1">1%</text>
<text x="102.9" y="65.9">0201</text>
<text x="102.9" y="63.3">0201</text>
<text x="102.9" y="60.8">0201</text>
<text x="102.9" y="62.1">0201</text>
<text x="106.7" y="65.9">COMMON</text>
<text x="106.7" y="63.3">COMMON</text>
<text x="106.7" y="60.8">COMMON</text>
<text x="106.7" y="62.1">COMMON</text>
<text x="131.2" y="65.7">34</text>
<text x="131.2" y="64.5">35</text>
<text x="131.2" y="63.2">36</text>
<text x="131.2" y="61.9">37</text>
<text x="131.2" y="60.7">38</text>
<text x="144.4" y="60.7">13</text>
<text x="144.4" y="61.9">14</text>
<text x="144.4" y="63.2">15</text>
<text x="144.4" y="64.5">16</text>
<text x="144.4" y="65.7">17</text>
<text x="148.7" y="64.7">X5R 0201</text>
<text x="154.3" y="64.6">10V 10%0.22uF</text>
<text x="163.9" y="66">X5R 0201</text>
<text x="165.1" y="62.1">1%</text>
<text x="165.1" y="60.8">1%</text>
<text x="167.6" y="62.1">0201</text>
<text x="167.6" y="60.8">0201</text>
<text x="169.5" y="65.9">10V 10%0.22uF</text>
<text x="171.4" y="62.1">COMMON</text>
<text x="171.4" y="60.8">COMMON</text>
<text x="100.3" y="67.1">1%</text>
<text x="100.3" y="69.7">1%</text>
<text x="100.3" y="71">1%</text>
<text x="102.9" y="67.1">0201</text>
<text x="102.9" y="69.7">0201</text>
<text x="102.9" y="71">0201</text>
<text x="106.7" y="67.1">COMMON</text>
<text x="106.7" y="69.7">COMMON</text>
<text x="106.7" y="71">COMMON</text>
<text x="131.2" y="70.8">30</text>
<text x="131.2" y="69.6">31</text>
<text x="131.2" y="68.3">32</text>
<text x="131.2" y="67">33</text>
<text x="144.4" y="67">18</text>
<text x="144.4" y="68.3">19</text>
<text x="144.4" y="69.6">20</text>
<text x="144.4" y="70.8">21</text>
<text x="165.1" y="69.7">1%</text>
<text x="165.1" y="68.4">1%</text>
<text x="167.6" y="69.7">0201</text>
<text x="167.6" y="68.4">0201</text>
<text x="171.4" y="69.7">COMMON</text>
<text x="171.4" y="68.4">COMMON</text>
<text x="100.3" y="73.5">1%</text>
<text x="100.3" y="74.8">1%</text>
<text x="100.3" y="76">1%</text>
<text x="102.9" y="73.5">0201</text>
<text x="102.9" y="74.8">0201</text>
<text x="102.9" y="76">0201</text>
<text x="106.7" y="73.5">COMMON</text>
<text x="106.7" y="74.8">COMMON</text>
<text x="106.7" y="76">COMMON</text>
<text x="131.2" y="75.9">26</text>
<text x="131.2" y="74.6">27</text>
<text x="131.2" y="73.4">28</text>
<text x="131.2" y="72.1">29</text>
<text x="144.4" y="72.1">22</text>
<text x="144.4" y="73.4">23</text>
<text x="144.4" y="74.6">24</text>
<text x="144.4" y="75.9">25</text>
<text x="148.7" y="72.3">X5R 0201</text>
<text x="154.3" y="72.2">10V 10%0.22uF</text>
<text x="163.9" y="73.6">X5R 0201</text>
<text x="165.1" y="76">1%</text>
<text x="167.6" y="76">0201</text>
<text x="169.5" y="73.5">10V 10%0.22uF</text>
<text x="171.4" y="76">COMMON</text>
<text x="131.1" y="82.3">P5</text>
<text x="131.1" y="81">P6</text>
<text x="131.1" y="79.7">P7</text>
<text x="131.1" y="78.4">P8</text>
<text x="144.4" y="78.4">P1</text>
<text x="144.4" y="79.7">P2</text>
<text x="144.4" y="81">P3</text>
<text x="144.4" y="82.3">P4</text>
<text x="72.4" y="142.8">VDD_12V_DB</text>
<text x="75.1" y="141.3">12V</text>
<text x="88.9" y="142.8">VDD_3V3_AUX</text>
<text x="91.6" y="141.3">3.3V</text>
<text x="132.4" y="149.6">12</text>
<text x="132.4" y="148.3">13</text>
<text x="141.8" y="149.6">14</text>
<text x="77.5" y="154.8">16V 20%</text>
<text x="86.7" y="155.8">50V 10%</text>
<text x="132.4" y="152.1">10</text>
<text x="132.4" y="150.8">11</text>
<text x="133.1" y="155.9">7</text>
<text x="133.1" y="154.6">8</text>
<text x="133.1" y="153.4">9</text>
<text x="141.8" y="150.8">15</text>
<text x="77.5" y="156">6.3x7.7mm</text>
<text x="77.5" y="157.3">E-Cap</text>
<text x="86.7" y="157.1">0402</text>
<text x="86.7" y="158.2">X7R</text>
<text x="133.1" y="161">3</text>
<text x="133.1" y="159.7">4</text>
<text x="133.1" y="158.5">5</text>
<text x="133.1" y="157.2">6</text>
<text x="94.4" y="164.7">50V 10%</text>
<text x="94.4" y="165.9">0402</text>
<text x="94.4" y="167.1">X7R</text>
<text x="133.1" y="163.5">1</text>
<text x="133.1" y="162.3">2</text>
</g>
<g font-size="1.1" fill="#004080">
<text x="134" y="47.5">49</text>
<text x="134" y="46.3">50</text>
<text x="142.2" y="46.3">1</text>
<text x="142.2" y="47.5">2</text>
<text x="134" y="53.9">44</text>
<text x="134" y="52.6">45</text>
<text x="134" y="51.4">46</text>
<text x="134" y="50.1">47</text>
<text x="134" y="48.8">48</text>
<text x="142.2" y="48.8">3</text>
<text x="142.2" y="50.1">4</text>
<text x="142.2" y="51.4">5</text>
<text x="142.2" y="52.6">6</text>
<text x="142.2" y="53.9">7</text>
<text x="134" y="59">40</text>
<text x="134" y="57.7">41</text>
<text x="134" y="56.4">42</text>
<text x="134" y="55.2">43</text>
<text x="141.6" y="57.7">10</text>
<text x="141.6" y="59">11</text>
<text x="142.2" y="55.2">8</text>
<text x="142.2" y="56.4">9</text>
<text x="134" y="65.3">35</text>
<text x="134" y="64.1">36</text>
<text x="134" y="62.8">37</text>
<text x="134" y="61.5">38</text>
<text x="134" y="60.2">39</text>
<text x="141.6" y="60.2">12</text>
<text x="141.6" y="61.5">13</text>
<text x="141.6" y="62.8">14</text>
<text x="141.6" y="64.1">15</text>
<text x="141.6" y="65.3">16</text>
<text x="134" y="71.7">30</text>
<text x="134" y="70.4">31</text>
<text x="134" y="69.1">32</text>
<text x="134" y="67.9">33</text>
<text x="134" y="66.6">34</text>
<text x="141.6" y="66.6">17</text>
<text x="141.6" y="67.9">18</text>
<text x="141.6" y="69.1">19</text>
<text x="141.6" y="70.4">20</text>
<text x="141.6" y="71.7">21</text>
<text x="134" y="76.8">26</text>
<text x="134" y="75.5">27</text>
<text x="134" y="74.2">28</text>
<text x="134" y="72.9">29</text>
<text x="141.6" y="72.9">22</text>
<text x="141.6" y="74.2">23</text>
<text x="141.6" y="75.5">24</text>
<text x="141.6" y="76.8">25</text>
<text x="134" y="83.1">P5</text>
<text x="134" y="81.8">P6</text>
<text x="134" y="80.6">P7</text>
<text x="134" y="79.3">P8</text>
<text x="141.5" y="79.3">P1</text>
<text x="141.5" y="80.6">P2</text>
<text x="141.5" y="81.8">P3</text>
<text x="141.5" y="83.1">P4</text>
<text x="135.2" y="149.1">13</text>
<text x="135.2" y="155.5">8</text>
<text x="135.2" y="154.2">9</text>
<text x="135.2" y="153">10</text>
<text x="135.2" y="151.7">11</text>
<text x="135.2" y="150.4">12</text>
<text x="139.1" y="150.4">14</text>
<text x="139.1" y="151.7">15</text>
<text x="135.2" y="161.8">3</text>
<text x="135.2" y="160.6">4</text>
<text x="135.2" y="159.3">5</text>
<text x="135.2" y="158">6</text>
<text x="135.2" y="156.8">7</text>
<text x="135.2" y="164.4">1</text>
<text x="135.2" y="163.1">2</text>
</g>
<g font-size="1.1" fill="#000080">
<text x="142.2" y="42.4">J1</text>
<text x="91.4" y="57">R7</text>
<text x="91.4" y="58.3">R8</text>
<text x="91.4" y="59.5">R9</text>
<text x="97.8" y="57">0R</text>
<text x="97.8" y="58.3">0R</text>
<text x="97.8" y="59.5">0R</text>
<text x="156.2" y="57">R2</text>
<text x="156.2" y="58.3">R1</text>
<text x="162.5" y="57">0R</text>
<text x="162.5" y="58.3">0R</text>
<text x="91.4" y="65.9">R3</text>
<text x="91.4" y="63.3">R15</text>
<text x="91.4" y="60.8">R11</text>
<text x="91.4" y="62.1">R13</text>
<text x="97.8" y="65.9">0R</text>
<text x="97.8" y="63.3">0R</text>
<text x="97.8" y="60.8">0R</text>
<text x="97.8" y="62.1">0R</text>
<text x="156.2" y="62.1">R2936</text>
<text x="156.2" y="60.8">R2935</text>
<text x="162.5" y="62.1">0R</text>
<text x="162.5" y="60.8">0R</text>
<text x="166.1" y="64.6">C3</text>
<text x="181.1" y="65.9">C4</text>
<text x="91.4" y="67.1">R4</text>
<text x="91.4" y="69.7">R5</text>
<text x="91.4" y="71">R6</text>
<text x="97.8" y="67.1">0R</text>
<text x="97.8" y="69.7">0R</text>
<text x="97.8" y="71">0R</text>
<text x="156.2" y="69.7">R2938</text>
<text x="156.2" y="68.4">R2937</text>
<text x="162.5" y="69.7">0R</text>
<text x="162.5" y="68.4">0R</text>
<text x="91.4" y="73.5">R10</text>
<text x="91.4" y="74.8">R12</text>
<text x="91.4" y="76">R14</text>
<text x="97.8" y="73.5">0R</text>
<text x="97.8" y="74.8">0R</text>
<text x="97.8" y="76">0R</text>
<text x="156.2" y="76">R16</text>
<text x="162.5" y="76">0R</text>
<text x="165.8" y="72.2">C8</text>
<text x="181.3" y="73.5">C7</text>
<text x="133.3" y="87.5">OK-118RF050/2-35</text>
<text x="134.6" y="145.2">J2</text>
<text x="77.5" y="152.2">C17</text>
<text x="86.7" y="153.2">C18</text>
<text x="86.7" y="154.4">0.1uF</text>
<text x="94.4" y="162.1">C19</text>
<text x="94.4" y="163.3">0.1uF</text>
<text x="134.6" y="168.2">WF13-131G1R</text>
</g>
<text font-size="1.1" fill="#00f" x="76.6" y="153.5">+ 270uF</text>
</svg>
